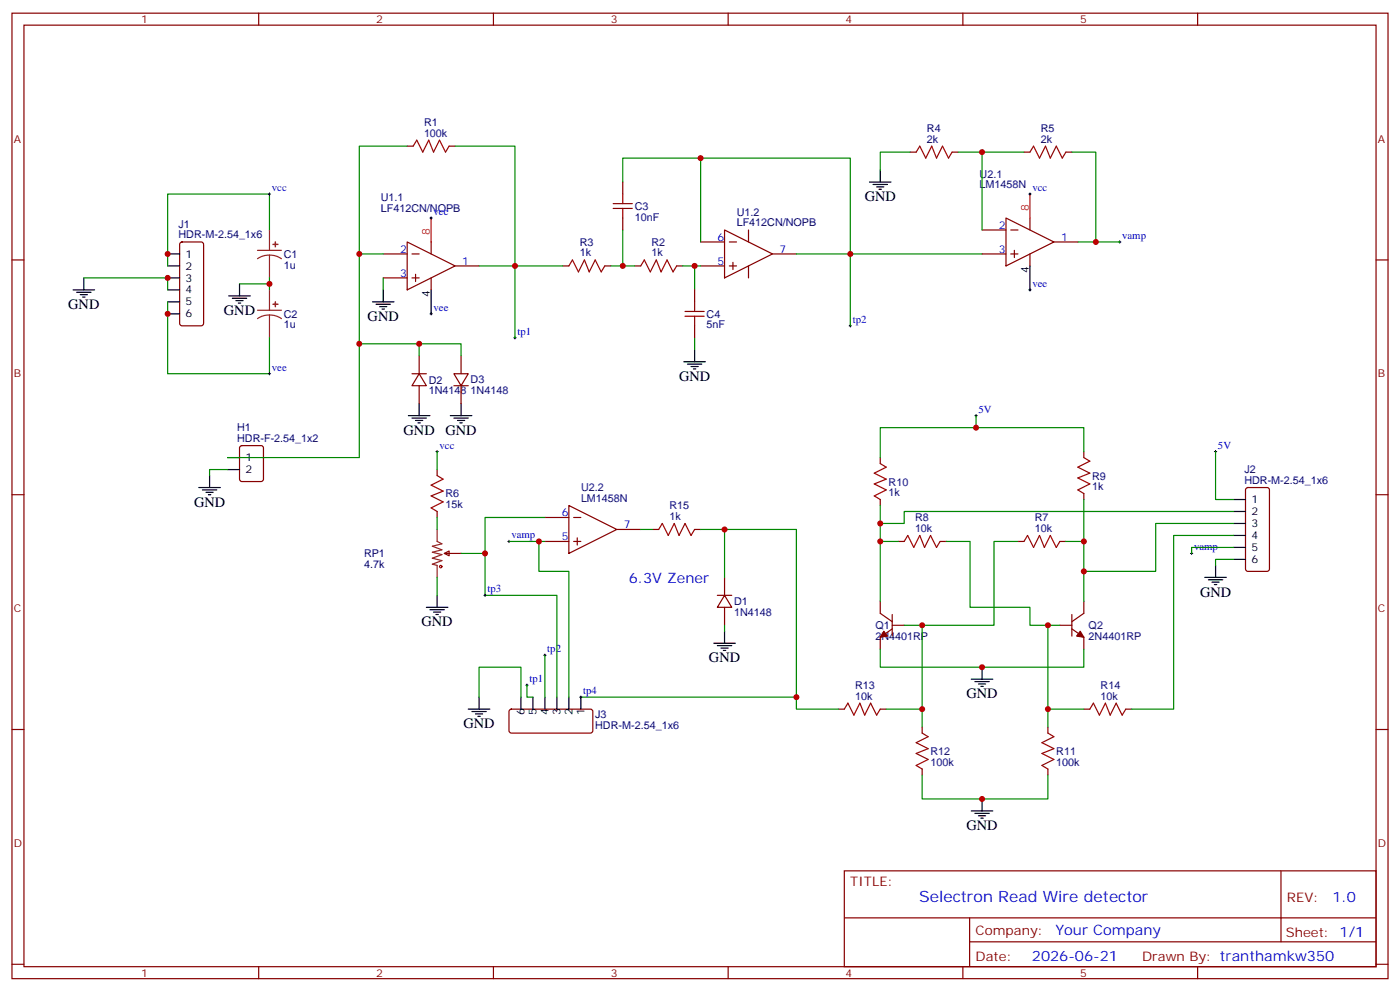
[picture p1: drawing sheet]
<svg xmlns="http://www.w3.org/2000/svg" width="412mm" height="292mm" viewBox="0 0 412 292" stroke-linecap="round" stroke-linejoin="round" font-family="sans-serif">
<g fill="none" stroke="#870000" stroke-width=".35">
<path d="M3.5 3.9h405.4v284.3h-405.4zM7.1 7.4h398.2v277.3h-398.2zM76.2 3.9v3.5M145.3 3.9v3.5M214.5 3.9v3.5M283.6 3.9v3.5M352.8 3.9v3.5M119.9 43h1.8M132.3 43h1.8M183.4 53.6v3.6M268.1 44.8h1.8M280.5 44.8h1.7"/>
<path d="M301.6 44.8h1.8M314 44.8h1.7M3.5 76.6h3.6M53.2 71.5l.4-.2h5.7l.6 .4 .1 23.5-.5 .7-5.9 .1-.6-.5-.1-23.5zM112.9 74.8h7M119.9 71.3l14.2 7-14.2 7.1zM121.4 74.8h2.1M127 71.3v3.5M134.1 78.3h7M165.8 78.3h1.8M178.2 78.3h1.7M183.4 64.2v3.5"/>
<path d="M187 78.3h1.7M199.3 78.3h1.8M206.4 78.3h7M206.4 71.3h7M213.4 67.7l14.1 7.1-14.1 7zM214.8 78.3h2.2M214.8 71.3h2.2M215.9 77.3v2.1M220.5 67.7v3.6M220.5 78.3v3.5M227.5 74.8h7.1M289.3 74.8h7"/>
<path d="M289.3 67.7h7M296.3 64.2l14.1 7.1-14.1 7zM297.7 74.8h2.2M297.7 67.7h2.2M298.8 73.7v2.1M303.4 64.2v3.5M303.4 74.8v3.5M310.4 71.3h7.1M405.3 76.6h3.6M112.9 81.8h7M121.4 81.8h2.1M122.4 80.8v2.1"/>
<path d="M127 81.8v3.6M204.6 85.4v3.5M204.6 96v3.5M121.4 110.1h4.2M123.5 110.1l2.1 3.5h-4.2zM123.5 104.8v5.3M123.5 113.6v5.3M133.7 110.1h4.2l-2.1 3.5zM133.7 113.6h4.2M135.8 104.8v5.3M135.8 113.6v5.3M70.8 131.4l.5-.2h5.6l.7 .5v9.4l-.5 .7h-5.8l-.7-.4v-9.5z"/>
<path d="M128.8 138.3v1.8M259.3 134.8v1.7M319.3 133v1.8M3.5 145.7h3.6M128.8 150.6v1.8M160.5 152.4h7.1M160.5 159.5h7.1M167.6 148.9l14.1 7-14.1 7.1zM169 152.4h2.1M169 159.5h2.1M170 158.4v2.1M181.7 155.9h7"/>
<path d="M192.3 155.9h1.7M204.6 155.9h1.8M259.3 147.1v1.8M264.6 159.5h1.7M276.9 159.5h1.8M299.9 159.5h1.7M312.2 159.5h1.8M319.3 145.3v1.8M367.1 143.8l.5-.2h5.6l.7 .4v23.6l-.4 .6-5.9 .1-.7-.5v-23.5zM405.3 145.7h3.6M130.9 163l1.4-.7v1.4zM130.9 163h4.9"/>
<path d="M211.3 175.3h4.2M213.4 175.3l2.1 3.6h-4.2zM213.4 170v5.3M213.4 178.9v5.3M259.3 177.1v3.5l3.5 2.5M319.3 177.1v3.5l-3.6 2.5M262.8 184.2h3.5M262.8 185.2l-3.5 2.5v3.5M262.8 181v6.3M312.2 184.2h3.5M315.7 185.2l3.6 2.5v3.5M315.7 181v6.3"/>
<path d="M3.5 214.8h3.6M150.2 209.1l.4-.3 23.6 .1 .4 .6v6l-.7 .4-23.5-.1-.5-.6v-5.7zM246.9 208.8h1.8M259.3 208.8h1.8M271.6 214.1v1.8M308.7 214.1v1.8M319.3 208.8h1.7M331.6 208.8h1.8M405.3 214.8h3.6M271.6 226.5v1.7M308.7 226.5v1.7M248.7 256.5h156.6v28.2h-156.6z"/>
<path d="M377.3 256.5v20.9M248.7 270.3h156.5M285.6 277.4h119.6M285.6 270.3v14.1M3.5 284h3.6M76.2 284.7v3.5M145.3 284.7v3.5M214.5 284.7v3.5M283.6 284.7v3.5M352.8 284.7v3.5M405.3 284h3.6"/>
</g>
<g fill="none" stroke="#000" stroke-width=".35">
<path d="M256.1 53.6h6.4M257.2 54.3h4.2M258.2 55h2.1M258.9 55.7h.7M259.3 50.1v3.5M49.4 74.8h3.5M49.4 78.3h3.5M303.4 78.3v7.1M21.5 85.4h6.4M22.6 86.1h4.2M23.6 86.8h2.2M24.3 87.5h.7"/>
<path d="M24.7 81.8v3.6M49.4 81.8h3.5M49.4 85.4h3.5M49.4 88.9h3.5M49.4 92.4h3.5M67.4 87.1h6.3M68.4 87.8h4.3M69.5 88.5h2.1M70.2 89.3h.7M70.6 83.6v3.5M109.7 88.9h6.4M110.8 89.6h4.2"/>
<path d="M111.8 90.3h2.1M112.5 91h.7M112.9 85.4v3.5M127 85.4v7M123.5 118.9v3.5M135.8 118.9v3.5M201.4 106.5h6.4M202.5 107.2h4.2M203.6 108h2.1M204.3 108.7h.7M204.6 103v3.5M67 134.8h3.6"/>
<path d="M67 138.3h3.6M120.3 122.4h6.3M121.4 123.1h4.2M122.4 123.8h2.1M123.1 124.5h.7M132.6 122.4h6.4M133.7 123.1h4.2M134.8 123.8h2.1M135.5 124.5h.7M58.6 143.6h6.3M59.6 144.3h4.3M60.7 145h2.1"/>
<path d="M61.4 145.7h.7M61.7 140.1v3.5M363.4 147.1h3.5M363.4 150.6h3.5M363.4 154.2h3.5M363.4 157.7h3.5M125.6 178.9h6.3M126.6 179.6h4.3M128.8 175.3v3.6M354.9 170h6.3M356 170.7h4.2M357 171.4h2.1"/>
<path d="M357.7 172.2h.7M358.1 166.5v3.5M363.4 161.2h3.5M363.4 164.7h3.5M127.7 180.3h2.1M128.4 181h.7M210.3 189.4h6.3M211.3 190.1h4.2M212.4 190.9h2.1M213.1 191.6h.7M213.4 185.9v3.5M289.3 196.5v3.5"/>
<path d="M137.9 208.8h6.4M139 209.5h4.2M140.1 210.3h2.1M140.8 211h.7M141.1 205.3v3.5M153.5 205.3v3.5M157 205.3v3.5M160.5 205.3v3.5M164 205.3v3.5M167.6 205.3v3.5M171.1 205.3v3.5M286.1 200h6.4"/>
<path d="M287.2 200.7h4.2M288.2 201.4h2.1M288.9 202.1h.7M286.1 238.8h6.4M287.2 239.5h4.2M289.3 235.3v3.5M288.2 240.2h2.1M288.9 240.9h.7"/>
</g>
<path d="M303.4 57.2v7M127 64.2v7.1" fill="none" stroke="#f00" stroke-width=".35"/>
<g fill="none" stroke="#008700" stroke-width=".35">
<path d="M119.9 43h-14.1v31.8h7.1M134.1 43h17.6v35.3h-10.6M183.4 53.6v-7h67.1v28.2h-15.9M206.4 46.6v24.7M268.1 44.8h-8.8v5.3M282.2 44.8h7.1v22.9M289.3 44.8h12.3M315.7 44.8h7.1v26.5h-5.3M79.4 67.7v-10.5h-30v21.1M105.8 74.8v26.4h17.7v3.6M165.8 78.3h-14.1v21.2M179.9 78.3h7.1"/>
<path d="M183.4 67.7v10.6M201.1 78.3h5.3M204.6 78.3v7.1M289.3 74.8h-38.8v21.2M322.8 71.3h7M24.7 81.8h24.7v3.6M49.4 88.9v21.2h30v-10.6M70.6 83.6h8.8M79.4 81.8v3.6M112.9 81.8v3.6M204.6 99.5v3.5M105.8 101.2v33.6h-38.8"/>
<path d="M123.5 101.2h12.3v3.6M67 138.3h-5.3v1.8M128.8 133v5.3M287.5 122.4v3.5M319.3 133v-7.1h-60v8.9M358.1 133v14.1h5.3M128.8 152.4v3.5M149.9 159.5h10.6M158.7 159.5v8.8h8.9v37M160.5 152.4h-17.6v10.6h-7.1M188.7 155.9h3.6M206.4 155.9h7v14.1"/>
<path d="M213.4 155.9h21.2v52.9h12.3M259.3 159.5h5.3M259.3 148.9v28.2M278.7 159.5h7.1v19.4h17.6v5.3h8.8M299.9 159.5h-7.1v24.7h-26.5M314 159.5h5.3M319.3 147.1v30M363.4 154.2h-23v14.1h-21.1M363.4 157.7h-17.7v51.1h-12.3M363.4 150.6h-97.1v3.6h-7M128.8 170v5.3M142.9 163v12.3h21.1v30"/>
<path d="M363.4 164.7h-5.3v1.8M363.4 161.2h-12.4v1.8M160.5 193v12.3M213.4 184.2v1.7M259.3 191.2v5.3h60v-5.3M271.6 184.2v29.9M308.7 184.2v29.9M141.1 205.3v-8.8h12.4v8.8M155.2 201.8v3.5h1.8M171.1 205.3h63.5M261.1 208.8h10.5M308.7 208.8h10.6"/>
<path d="M271.6 228.2v7.1h37.1v-7.1"/>
</g>
<path d="M75.8 73.7h7.1M79.4 75.1l-1.9 .3-1.7 .8M79.4 75.1l1.8 .3 1.7 .8M79.4 67.7v6M79.4 75.1v6.7M75.8 91.4h7.1M79.4 92.8l-1.9 .2-1.7 .8M79.4 92.8l1.8 .2 1.7 .8M79.4 85.4v6M79.4 92.8v6.7M128.8 155.9v3.6l1.4 .7-2.8 .7 2.8 1-2.8 .7 2.8 .7-2.8 1.1 2.8 .7-2.8 1.1 1.4 .3v3.5" fill="none" stroke="#8c2424" stroke-width=".35"/>
<g fill="#8c2424" stroke="#8c2424" stroke-width=".35">
<path d="M80.4 72h1.4z"/>
<path d="M81.1 71.3v1.4z"/>
<path d="M80.4 89.6h1.4z"/>
<path d="M81.1 88.9v1.4z"/>
</g>
<g fill="none" stroke="#000" stroke-width=".29">
<path d="M79 57.2h.7M79.4 56.8v.7M303 57.2h.7M303.4 56.8v.7M126.6 64.2h.8M127 63.9v.7M329.5 71.3h.7M329.8 70.9v.7M126.6 92.4h.8M127 92.1v.7M151.3 99.5h.7M151.7 99.1v.7"/>
<path d="M250.1 96h.7M250.5 95.6v.7M303 85.4h.7M303.4 85v.7M79 110.1h.7M79.4 109.7v.7M128.4 133h.7M128.8 132.6v.8M287.2 122.4h.7M287.5 122.1v.7M357.7 133h.7M358.1 132.6v.8"/>
<path d="M149.6 159.5h.7M149.9 159.1v.7M142.5 175.3h.7M142.9 175v.7M350.7 163h.7M351 162.6v.7M160.2 193h.7M160.5 192.6v.7M154.9 201.8h.7M155.2 201.4v.7M170.7 205.3h.7M171.1 205v.7"/>
</g>
<g fill="none" stroke="#a10000" stroke-width=".35">
<path d="M121.7 43l1.1-1.7 1.7 3.5 1.8-3.5 1.4 3.5 1.8-3.5 1.7 3.5 1.1-1.8M180.6 60h5.7M183.4 57.2v2.8M269.9 44.8l1-1.8 1.8 3.6 1.8-3.6 1.4 3.6 1.7-3.6 1.8 3.6 1.1-1.8M303.4 44.8l1-1.8 1.8 3.6 1.8-3.6 1.4 3.6 1.7-3.6 1.8 3.6 1.1-1.8M167.6 78.3l1-1.7 1.8 3.5 1.8-3.5 1.4 3.5 1.7-3.5 1.8 3.5 1.1-1.8M180.6 61.4h5.7M183.4 61.4v2.8M188.7 78.3l1.1-1.7 1.8 3.5 1.7-3.5 1.4 3.5 1.8-3.5 1.8 3.5 1-1.8M201.8 91.7h5.6M201.8 93.1h5.6M204.6 88.9v2.8"/>
<path d="M204.6 93.1v2.9M259.3 136.5l1.8 1.1-3.6 1.7 3.6 1.8-3.6 1.4 3.6 1.8-3.6 1.8 1.8 1M319.3 134.8l1.7 1-3.5 1.8 3.5 1.7-3.5 1.5 3.5 1.7-3.5 1.8 1.8 1M128.8 140.1l1.7 1-3.5 1.8 3.5 1.7-3.5 1.5 3.5 1.7-3.5 1.8 1.8 1M194 155.9l1.1-1.7 1.7 3.5 1.8-3.5 1.4 3.5 1.8-3.5 1.8 3.5 1-1.8M266.3 159.5l1.1-1.8 1.8 3.5 1.7-3.5 1.4 3.5 1.8-3.5 1.8 3.5 1-1.7M301.6 159.5l1.1-1.8 1.7 3.5 1.8-3.5 1.4 3.5 1.8-3.5 1.7 3.5 1.1-1.7M248.7 208.8l1.1-1.7 1.7 3.5 1.8-3.5 1.4 3.5 1.8-3.5 1.7 3.5 1.1-1.8M271.6 215.9l1.8 1.1-3.5 1.7 3.5 1.8-3.5 1.4 3.5 1.8-3.5 1.7 1.7 1.1M308.7 215.9l1.7 1.1-3.5 1.7 3.5 1.8-3.5 1.4 3.5 1.8-3.5 1.7 1.8 1.1M321 208.8l1.1-1.7 1.7 3.5 1.8-3.5 1.4 3.5 1.8-3.5 1.8 3.5 1-1.8"/>
<circle cx="129.8" cy="166.9" r=".35"/>
</g>
<g fill="#870000" stroke="#870000" stroke-width=".35">
<path d="M260.3 185.9l1.1 1.4-2.1 .4z"/>
<path d="M318.2 185.9l1.1 1.8-2.2-.4z"/>
</g>
<g fill="#c00">
<circle cx="49.4" cy="81.8" r=".88"/>
<circle cx="79.4" cy="83.6" r=".88"/>
<circle cx="204.6" cy="78.3" r=".88"/>
<circle cx="183.4" cy="78.3" r=".88"/>
<circle cx="206.4" cy="46.6" r=".88"/>
<circle cx="151.7" cy="78.3" r=".88"/>
<circle cx="289.3" cy="44.8" r=".88"/>
<circle cx="250.5" cy="74.8" r=".88"/>
<circle cx="322.8" cy="71.3" r=".88"/>
<circle cx="287.5" cy="125.9" r=".88"/>
<circle cx="259.3" cy="159.5" r=".88"/>
<circle cx="319.3" cy="159.5" r=".88"/>
<circle cx="289.3" cy="196.5" r=".88"/>
<circle cx="308.7" cy="184.1" r=".88"/>
<circle cx="271.6" cy="184.1" r=".88"/>
<circle cx="289.3" cy="235.3" r=".88"/>
<circle cx="308.7" cy="208.8" r=".88"/>
<circle cx="271.6" cy="208.8" r=".88"/>
<circle cx="213.4" cy="155.9" r=".88"/>
<circle cx="319.3" cy="168.3" r=".88"/>
<circle cx="142.9" cy="163" r=".88"/>
<circle cx="158.8" cy="159.5" r=".88"/>
<circle cx="234.6" cy="205.3" r=".88"/>
<circle cx="123.5" cy="101.2" r=".88"/>
<circle cx="259.3" cy="154.2" r=".88"/>
<circle cx="49.4" cy="92.4" r=".88"/>
<circle cx="49.4" cy="74.8" r=".88"/>
<circle cx="105.8" cy="74.8" r=".88"/>
<circle cx="105.8" cy="101.2" r=".88"/>
</g>
<text font-size="4.6" fill="#00f" x="270.8" y="265.5">Selectron Read Wire detector</text>
<g font-size="4.2">
<text x="254.7" y="59.3">GND</text>
<text x="20.1" y="91">GND</text>
<text x="66" y="92.8">GND</text>
<text x="108.3" y="94.5">GND</text>
<text x="200" y="112.2">GND</text>
<text x="118.9" y="128.1">GND</text>
<text x="131.2" y="128.1">GND</text>
<text x="57.1" y="149.2">GND</text>
<text x="353.5" y="175.7">GND</text>
<text x="124.2" y="184.5">GND</text>
<text x="208.8" y="195.1">GND</text>
<text x="284.7" y="205.7">GND</text>
<text x="136.5" y="214.5">GND</text>
<text x="284.7" y="244.5">GND</text>
</g>
<g font-size="4.2" fill="#00f">
<text x="185.2" y="171.8">6.3V Zener</text>
<text x="392.5" y="265.7">1.0</text>
<text x="310.9" y="275.3">Your Company</text>
<text x="304" y="283.1">2026-06-21</text>
</g>
<g font-size="3.9" fill="#800">
<text x="250.5" y="261.1">TITLE:</text>
<text x="379.1" y="265.7">REV:</text>
<text x="287.4" y="275.3">Company:</text>
<text x="378.7" y="275.9">Sheet: 1/1</text>
<text x="287.4" y="282.9">Date:</text>
<text x="336.4" y="283">Drawn By: tranthamkw350</text>
</g>
<g font-size="3.2" fill="#800">
<text x="41.6" y="6.9">1</text>
<text x="110.8" y="6.9">2</text>
<text x="179.9" y="6.9">3</text>
<text x="249.1" y="6.9">4</text>
<text x="318.2" y="6.9">5</text>
<text x="4.1" y="42">A</text>
<text x="405.9" y="42">A</text>
<text x="4.1" y="111.1">B</text>
<text x="405.9" y="111.1">B</text>
<text x="4.1" y="180.3">C</text>
<text x="405.9" y="180.3">C</text>
<text x="4.1" y="249.4">D</text>
<text x="405.9" y="249.4">D</text>
<text x="41.6" y="287.7">1</text>
<text x="110.8" y="287.7">2</text>
<text x="179.9" y="287.7">3</text>
<text x="249.1" y="287.7">4</text>
<text x="318.2" y="287.7">5</text>
</g>
<g font-size="3.2" fill="#000080">
<text x="124.9" y="40.2">100k</text>
<text x="124.9" y="37.1">R1</text>
<text x="273.1" y="42">2k</text>
<text x="273.1" y="38.9">R4</text>
<text x="306.6" y="42">2k</text>
<text x="306.6" y="38.9">R5</text>
<text x="288.6" y="52.3">U2.1</text>
<text x="112.2" y="59.3">U1.1</text>
<text x="288.6" y="55.4">LM1458N</text>
<text x="112.2" y="62.4">LF412CN/NOPB</text>
<text x="187" y="65">10nF</text>
<text x="187" y="61.8">C3</text>
<text x="217" y="63.5">U1.2</text>
<text x="52.6" y="70.2">HDR-M-2.54_1x6</text>
<text x="52.6" y="67.1">J1</text>
<text x="217" y="66.7">LF412CN/NOPB</text>
<text x="83.6" y="75.9">C1</text>
<text x="170.8" y="75.5">1k</text>
<text x="170.8" y="72.4">R3</text>
<text x="191.9" y="75.5">1k</text>
<text x="191.9" y="72.4">R2</text>
<text x="83.6" y="79.1">1u</text>
<text x="83.6" y="93.6">C2</text>
<text x="208.1" y="93.6">C4</text>
<text x="83.6" y="96.7">1u</text>
<text x="208.1" y="96.7">5nF</text>
<text x="126.3" y="113">D2</text>
<text x="138.6" y="112.9">D3</text>
<text x="126.3" y="116.1">1N4148</text>
<text x="138.6" y="116.2">1N4148</text>
<text x="69.9" y="130.2">HDR-F-2.54_1x2</text>
<text x="69.9" y="127">H1</text>
<text x="261.8" y="143">R10</text>
<text x="321.7" y="141.3">R9</text>
<text x="366.6" y="142.5">HDR-M-2.54_1x6</text>
<text x="366.6" y="139.4">J2</text>
<text x="131.2" y="149.7">15k</text>
<text x="131.2" y="146.4">R6</text>
<text x="171.1" y="147.8">LM1458N</text>
<text x="171.1" y="144.7">U2.2</text>
<text x="197.2" y="150">R15</text>
<text x="261.8" y="146.2">1k</text>
<text x="321.7" y="144.4">1k</text>
<text x="197.2" y="153.1">1k</text>
<text x="269.5" y="153.5">R8</text>
<text x="304.8" y="153.5">R7</text>
<text x="269.5" y="156.6">10k</text>
<text x="304.8" y="156.6">10k</text>
<text x="107.2" y="167.3">4.7k</text>
<text x="107.2" y="164.1">RP1</text>
<text x="216.3" y="178.3">D1</text>
<text x="216.3" y="181.4">1N4148</text>
<text x="257.9" y="185.4">Q1</text>
<text x="320.7" y="185.4">Q2</text>
<text x="257.9" y="188.5">2N4401RP</text>
<text x="320.7" y="188.5">2N4401RP</text>
<text x="251.9" y="202.9">R13</text>
<text x="324.2" y="202.9">R14</text>
<text x="251.9" y="206">10k</text>
<text x="324.2" y="206">10k</text>
<text x="175.3" y="214.6">HDR-M-2.54_1x6</text>
<text x="175.3" y="211.4">J3</text>
<text x="274.1" y="225.5">100k</text>
<text x="274.1" y="222.4">R12</text>
<text x="311.1" y="225.5">100k</text>
<text x="311.1" y="222.4">R11</text>
</g>
<g font-size="3.2" fill="#00f">
<text x="80.1" y="56.3">vcc</text>
<text x="304.1" y="56.3">vcc</text>
<text x="127.7" y="63.3">vcc</text>
<text x="211.3" y="70.9">6</text>
<text x="294.2" y="67.4">2</text>
<text x="312.6" y="70.9">1</text>
<text x="330.6" y="70.4">vamp</text>
<text x="117.8" y="74.4">2</text>
<text x="136.2" y="78">1</text>
<text x="211.3" y="78">5</text>
<text x="229.7" y="74.4">7</text>
<text x="294.2" y="74.4">3</text>
<text x="117.8" y="81.5">3</text>
<text x="304.1" y="84.5">vee</text>
<text x="127.7" y="91.5">vee</text>
<text x="251.2" y="95.1">tp2</text>
<text x="152.4" y="98.6">tp1</text>
<text x="80.1" y="109.2">vee</text>
<text x="288.2" y="121.5">5V</text>
<text x="129.5" y="132.1">vcc</text>
<text x="358.8" y="132.1">5V</text>
<text x="165.5" y="152">6</text>
<text x="183.8" y="155.6">7</text>
<text x="150.6" y="158.6">vamp</text>
<text x="165.5" y="159.1">5</text>
<text x="351.7" y="162.1">vamp</text>
<text x="143.6" y="174.4">tp3</text>
<text x="161.2" y="192.1">tp2</text>
<text x="155.9" y="200.9">tp1</text>
<text x="171.8" y="204.4">tp4</text>
</g>
<g font-size="3.2" fill="#f00">
<text x="303" y="62.1" transform="rotate(-90 303 62.1)">8</text>
<text x="126.6" y="69.1" transform="rotate(-90 126.6 69.1)">8</text>
</g>
<g font-size="3.2">
<text x="54.7" y="75.8">1</text>
<text x="54.7" y="79.4">2</text>
<text x="54.7" y="82.9">3</text>
<text x="303" y="80.4" transform="rotate(-90 303 80.4)">4</text>
<text x="54.7" y="86.4">4</text>
<text x="54.7" y="90">5</text>
<text x="126.6" y="87.5" transform="rotate(-90 126.6 87.5)">4</text>
<text x="54.7" y="93.5">6</text>
<text x="72.3" y="135.8">1</text>
<text x="72.3" y="139.3">2</text>
<text x="368.7" y="148.2">1</text>
<text x="368.7" y="151.7">2</text>
<text x="368.7" y="155.2">3</text>
<text x="368.7" y="158.8">4</text>
<text x="368.7" y="162.3">5</text>
<text x="368.7" y="165.8">6</text>
<text x="154.5" y="210.6" transform="rotate(-90 154.5 210.6)">6</text>
<text x="158" y="210.6" transform="rotate(-90 158 210.6)">5</text>
<text x="161.6" y="210.6" transform="rotate(-90 161.6 210.6)">4</text>
<text x="165.1" y="210.6" transform="rotate(-90 165.1 210.6)">3</text>
<text x="168.6" y="210.6" transform="rotate(-90 168.6 210.6)">2</text>
<text x="172.2" y="210.6" transform="rotate(-90 172.2 210.6)">1</text>
</g>
</svg>
